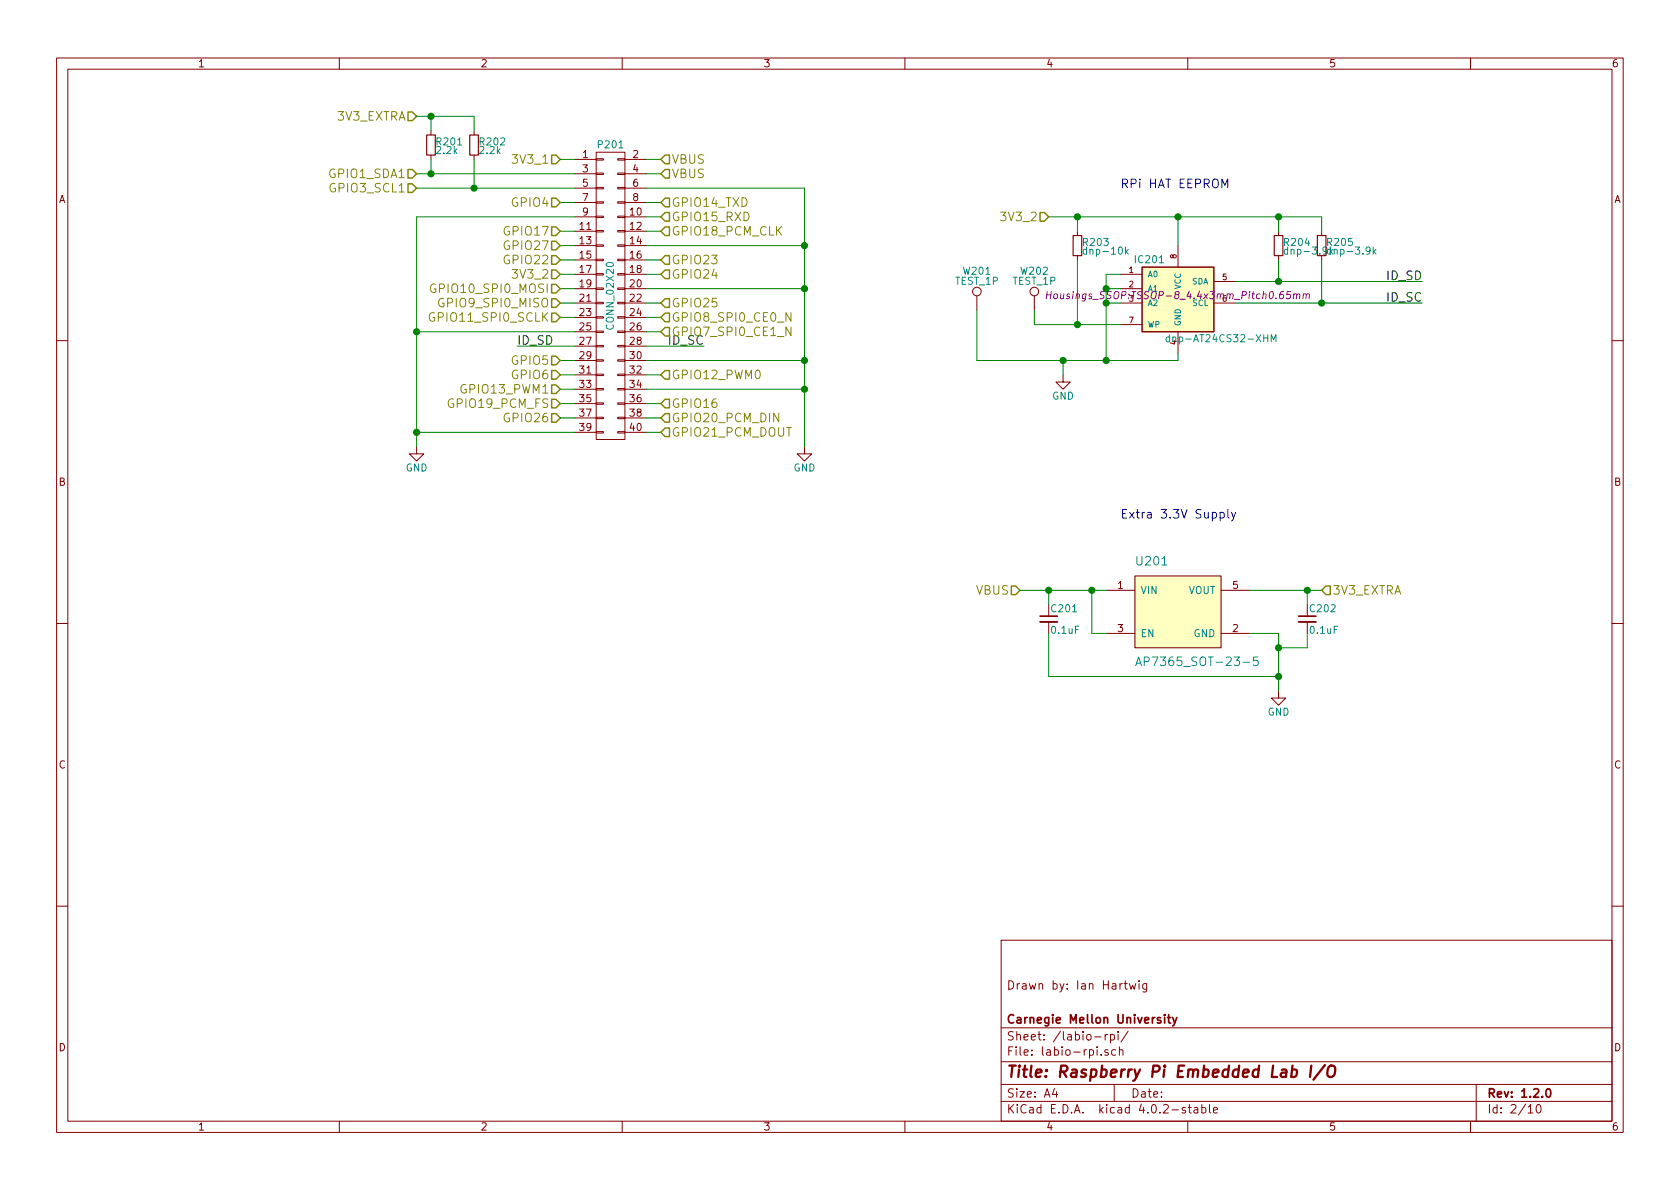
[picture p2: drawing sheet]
<svg xmlns="http://www.w3.org/2000/svg" width="297mm" height="210mm" viewBox="0 0 297 210" stroke-linecap="round" stroke-linejoin="round" font-family="sans-serif">
<g fill="none" stroke="#840000" stroke-width=".18">
<path d="M10 10.3h277v189.9h-277zM12 12.2h273v186.1h-273zM60 10.3v1.9M110 10.3v1.9M160 10.3v1.9M210 10.3v1.9M260 10.3v1.9M76.2 23.1v.8M76.2 27.4v.8M83.8 23.1v.8M83.8 27.4v.8M101.6 28.2h3.8"/>
<path d="M101.6 30.7h3.8M101.6 33.3h3.8M101.6 35.8h3.8M101.6 38.3h3.8M105.4 38.2h1.3v.3h-1.3zM105.4 35.7h1.3v.2h-1.3zM105.4 33.1h1.3v.3h-1.3zM105.4 30.6h1.3v.3h-1.3zM105.4 28.1h1.3v.2h-1.3zM105.4 26.9h5.1v50.8h-5.1zM109.2 38.2h1.3v.3h-1.3zM109.2 35.7h1.3v.2h-1.3z"/>
<path d="M109.2 33.1h1.3v.3h-1.3zM109.2 30.6h1.3v.3h-1.3zM109.2 28.1h1.3v.2h-1.3zM110.5 28.2h3.8M110.5 30.7h3.8M110.5 33.3h3.8M110.5 35.8h3.8M110.5 38.3h3.8M101.6 51h3.8M101.6 40.9h3.8M101.6 53.6h3.8M101.6 43.4h3.8"/>
<path d="M101.6 56.1h3.8M101.6 46h3.8M101.6 58.7h3.8M101.6 48.5h3.8M105.4 58.5h1.3v.3h-1.3zM105.4 56h1.3v.3h-1.3zM105.4 53.5h1.3v.2h-1.3zM105.4 50.9h1.3v.3h-1.3zM105.4 48.4h1.3v.2h-1.3zM105.4 45.8h1.3v.3h-1.3zM105.4 43.3h1.3v.3h-1.3zM105.4 40.8h1.3v.2h-1.3z"/>
<path d="M109.2 58.5h1.3v.3h-1.3zM109.2 56h1.3v.3h-1.3zM109.2 53.5h1.3v.2h-1.3zM109.2 50.9h1.3v.3h-1.3zM109.2 48.4h1.3v.2h-1.3zM109.2 45.8h1.3v.3h-1.3zM109.2 43.3h1.3v.3h-1.3zM109.2 40.8h1.3v.2h-1.3zM110.5 51h3.8M110.5 40.9h3.8M110.5 53.6h3.8M110.5 43.4h3.8"/>
<path d="M110.5 56.1h3.8M110.5 46h3.8M110.5 58.7h3.8M110.5 48.5h3.8M172.7 52.3v2.6M182.9 52.3v2.6M190.5 40.9v.8M190.5 45.2v.8M198.1 51h3.8M198.1 53.6h3.8M198.1 48.5h3.8M198.1 57.4h3.8"/>
<path d="M208.3 43.4v3.8M208.3 58.7v3.8M214.6 53.6h3.8M214.6 49.8h3.8M226.1 40.9v.8M226.1 45.2v.8M233.7 40.9v.8M10 60.2h2M73.7 79v1.3h1.2l-1.2 1.2-1.3-1.2h1.3M101.6 63.7h3.8M101.6 76.4h3.8M101.6 66.3h3.8"/>
<path d="M101.6 68.8h3.8M101.6 71.4h3.8M101.6 61.2h3.8M101.6 73.9h3.8M105.4 76.3h1.3v.3h-1.3zM105.4 73.8h1.3v.2h-1.3zM105.4 71.2h1.3v.3h-1.3zM105.4 68.7h1.3v.3h-1.3zM105.4 66.2h1.3v.2h-1.3zM105.4 63.6h1.3v.3h-1.3zM105.4 61.1h1.3v.2h-1.3zM109.2 76.3h1.3v.3h-1.3z"/>
<path d="M109.2 73.8h1.3v.2h-1.3zM109.2 71.2h1.3v.3h-1.3zM109.2 68.7h1.3v.3h-1.3zM109.2 66.2h1.3v.2h-1.3zM109.2 63.6h1.3v.3h-1.3zM109.2 61.1h1.3v.2h-1.3zM110.5 63.7h3.8M110.5 76.4h3.8M110.5 66.3h3.8M110.5 68.8h3.8M110.5 71.4h3.8M110.5 61.2h3.8"/>
<path d="M110.5 73.9h3.8M142.2 79v1.3h1.3l-1.3 1.2-1.2-1.2h1.2M188 66.3v1.3h1.2l-1.2 1.2-1.3-1.2h1.3M285 60.2h2M10 110.3h2M185.4 106.9v1.9M185.4 110v2M195.6 104.4h5.1M195.6 112h5.1M200.7 101.8h15.2v12.7h-15.2zM215.9 104.4h5.1M215.9 112h5.1"/>
<path d="M231.1 106.9v1.9M231.1 110v2M285 110.3h2M226.1 122.2v1.2h1.2l-1.2 1.3-1.3-1.3h1.3M10 160.2h2M177 166.3h108v32h-108zM198.8 173.9h.5M199 173.4v1.3l.3 .2M199.7 173.9l.3 1 .3-.7 .2 .7 .3-1M201.4 173.4v.2M201.4 173.9v1M202.7 173.9v1.4l-.2 .1h-.4"/>
<path d="M202.7 174l-.4-.1-.3 .3 .1 .6 .2 .1 .4-.1M285 160.2h2M60 198.3v1.9M110 198.3v1.9M160 198.3v1.9M177 194.8h108M177 191.8h108M177 187.8h108M177 181.8h108M186.4 192.5l-.3 1h.9M186.8 193v1M193.5 183.4h1.2"/>
<path d="M194.7 186.5v.1M195.4 182.9v1M195.8 182.9l-.4 .3M195.9 185.7a.37 .37 0 0 0-.6 .1l.1 .2 .5 .2 .1 .1-.2 .3-.5-.1M196.3 183l.5-.1 .3 .3-.2 .6h-.6M196.3 182.9v1.5M197 191.8v3M197.3 185.7l-.5-.1-.3 .3 .1 .6 .2 .1 .5-.1M197.7 182.4v.2M197.7 182.9v1M197.9 185.7l.2-.1 .4 .1 .1 .9M197.9 185.1v1.5"/>
<path d="M199.5 182.3l-1.3 2M209.6 195.9a.37 .37 0 0 0-.6 .1l.1 .3 .5 .1 .1 .1-.3 .3-.4-.1M210 198.3v1.9M210.1 195.8h.5M210.3 195.3v1.3l.3 .2M211.2 195.9h.5l.1 .9M211.8 196.2l-.5 .1-.2 .2 .2 .3 .5-.1M212.5 195.9l.4-.1 .3 .3-.1 .6h-.6M212.5 195.3v1.5M213.8 195.3v1.3l.2 .2M214.6 196.3l.7-.1-.1-.3-.4-.1-.2 .2v.7h.6M260 198.3v1.9"/>
<path d="M261 191.8v6.5M270.2 195.8l.4-.5v1.5M270.2 196.8h.8M271.8 195.5l.2-.2a.81 .81 0 0 1 .5 .6 .81 .81 0 0 1-.2 .8l-.2 .1a.79 .79 0 0 1-.3-1.3z"/>
<circle cx="172.7" cy="51.6" r=".76"/>
<circle cx="182.9" cy="51.6" r=".76"/>
</g>
<path d="M183.9 109h3M229.6 109h3.1M205.9 179.4v.2M205.9 179.9v1M206.4 179.9h.6M206.6 179.4v1.3l.4 .2M207.3 179.9l.4 1M208.1 179.9l-.5 1.4-.3 .1M273.5 192.7l.2-.2a.81 .81 0 0 1 .6 .6 .81 .81 0 0 1-.3 .8l-.2 .1a.79 .79 0 0 1-.3-1.3z" fill="none" stroke="#840000" stroke-width=".3"/>
<path d="M228.4 189.2a.65 .65 0 0 1 .9 .1l-.1 1a.67 .67 0 0 1-.9 0M231.9 188.4l-.3 2M234.3 188.3l-2.1 2.6M234.9 188.7a.66 .66 0 0 1 1.1 0 1.43 1.43 0 0 1-.5 1.7l-.6-.1a1.49 1.49 0 0 1 0-1.6z" fill="none" stroke="#840000" stroke-width=".41"/>
<g fill="none" stroke="#008400" stroke-width=".18">
<path d="M73.7 30.7h27.9M73.7 33.3h27.9M73.7 20.6h10.1v2.5M76.2 20.6v2.5M76.2 28.2v2.5M83.8 28.2v5.1M99.1 28.2h2.5M99.1 35.8h2.5M101.6 38.3h-27.9v40.7M114.3 28.2h2.5M114.3 30.7h2.5M114.3 33.3h27.9v45.7"/>
<path d="M114.3 35.8h2.5M114.3 38.3h2.5M185.4 38.3h48.3v2.6M190.5 38.3v2.6M208.3 38.3v5.1M226.1 38.3v2.6M73.7 58.7h27.9M99.1 40.9h2.5M99.1 43.4h2.5M99.1 46h2.5M99.1 48.5h2.5M99.1 51h2.5"/>
<path d="M99.1 53.6h2.5M99.1 56.1h2.5M114.3 40.9h2.5M114.3 43.4h27.9M114.3 46h2.5M114.3 48.5h2.5M114.3 51h27.9M114.3 53.6h2.5M114.3 56.1h2.5M114.3 58.7h2.5M172.7 54.9v8.8h35.6v-1.2M182.9 54.9v2.5h15.2"/>
<path d="M190.5 46v11.4M198.1 48.5h-2.5v15.2M218.4 53.6h33.1M218.4 49.8h33.1M226.1 46v3.8M233.7 46v7.6M73.7 76.4h27.9M91.4 61.2h10.2M99.1 63.7h2.5M99.1 66.3h2.5M99.1 68.8h2.5M99.1 71.4h2.5"/>
<path d="M99.1 73.9h2.5M114.3 63.7h27.9M114.3 66.3h2.5M114.3 68.8h27.9M114.3 71.4h2.5M114.3 73.9h2.5M114.3 76.4h2.5M114.3 61.2h10.2M188 63.7v2.6M180.3 104.4h15.3M185.4 104.4v2.5M185.4 112v7.6h40.7"/>
<path d="M193 104.4v7.6h2.6M221 112h5.1v10.2M221 104.4h12.7M231.1 104.4v2.5M231.1 112v2.5h-5"/>
</g>
<g fill="none" stroke="#848400" stroke-width=".25">
<path d="M72.1 19.8h.8l.8 .8-.8 .7h-.8zM72.1 30h.8l.8 .7-.8 .8h-.8zM72.1 32.5h.8l.8 .8-.8 .7h-.8zM97.5 27.4h.8l.8 .8-.8 .8h-.8zM97.5 35h.8l.8 .8-.8 .8h-.8zM116.8 30.7l.8-.7h.8v1.5h-.8zM117.6 27.4h.8v1.6h-.8l-.8-.8zM117.6 35h.8v1.6h-.8l-.8-.8zM117.6 37.6h.8v1.5h-.8l-.8-.8zM183.9 37.6h.8l.7 .7-.7 .8h-.8zM97.5 40.1h.8l.8 .8-.8 .8h-.8zM97.5 42.7h.8l.8 .7-.8 .8h-.8z"/>
<path d="M97.5 45.2h.8l.8 .8-.8 .7h-.8zM97.5 50.3h.8l.8 .7-.8 .8h-.8zM97.5 52.8h.8l.8 .8-.8 .8h-.8zM97.5 47.7h.8l.8 .8-.8 .8h-.8zM97.5 55.4h.8l.8 .7-.8 .8h-.8zM116.8 48.5l.8-.8h.8v1.6h-.8zM117.6 40.1h.8v1.6h-.8l-.8-.8zM117.6 45.2h.8v1.5h-.8l-.8-.7zM117.6 52.8h.8v1.6h-.8l-.8-.8zM117.6 55.4h.8v1.5h-.8l-.8-.8zM117.6 57.9h.8v1.5h-.8l-.8-.7zM97.5 63h.8l.8 .7-.8 .8h-.8z"/>
<path d="M97.5 65.5h.8l.8 .8-.8 .8h-.8zM97.5 68.1h.8l.8 .7-.8 .8h-.8zM97.5 70.6h.8l.8 .8-.8 .7h-.8zM97.5 73.1h.8l.8 .8-.8 .8h-.8zM116.8 66.3l.8-.8h.8v1.6h-.8zM116.8 71.4l.8-.8h.8v1.5h-.8zM117.6 73.1h.8v1.6h-.8l-.8-.8zM117.6 75.7h.8v1.5h-.8l-.8-.8zM178.8 103.6h.8l.7 .8-.7 .8h-.8zM234.4 103.6h.8v1.6h-.8l-.7-.8z"/>
</g>
<path d="M76.8 55.4a.71 .71 0 0 0-.9 .7 .71 .71 0 0 0 .9 .6l.1-.5h-.3M77 50.3a.71 .71 0 0 0-.9 .7 .71 .71 0 0 0 .9 .7l.1-.6h-.3M78.4 52.8a.71 .71 0 0 0-.9 .7 .71 .71 0 0 0 .9 .7l.1-.6h-.3M139.9 55.3v1.5l-.9-1.5v1.5M139.9 57.8v1.6l-.9-1.6v1.6" fill="none" stroke="#848400" stroke-width=".18"/>
<g fill="#008400" stroke="#008400" stroke-width=".25">
<circle cx="73.7" cy="76.4" r=".51"/>
<circle cx="73.7" cy="58.7" r=".51"/>
<circle cx="142.2" cy="68.8" r=".51"/>
<circle cx="142.2" cy="63.7" r=".51"/>
<circle cx="142.2" cy="51" r=".51"/>
<circle cx="142.2" cy="43.4" r=".51"/>
<circle cx="195.6" cy="63.7" r=".51"/>
<circle cx="195.6" cy="53.6" r=".51"/>
<circle cx="195.6" cy="51" r=".51"/>
<circle cx="226.1" cy="49.8" r=".51"/>
<circle cx="233.7" cy="53.6" r=".51"/>
<circle cx="190.5" cy="38.3" r=".51"/>
<circle cx="208.3" cy="38.3" r=".51"/>
<circle cx="226.1" cy="38.3" r=".51"/>
<circle cx="190.5" cy="57.4" r=".51"/>
<circle cx="188" cy="63.7" r=".51"/>
<circle cx="76.2" cy="30.7" r=".51"/>
<circle cx="83.8" cy="33.3" r=".51"/>
<circle cx="185.4" cy="104.4" r=".51"/>
<circle cx="193" cy="104.4" r=".51"/>
<circle cx="226.1" cy="119.6" r=".51"/>
<circle cx="226.1" cy="114.5" r=".51"/>
<circle cx="231.1" cy="104.4" r=".51"/>
<circle cx="76.2" cy="20.6" r=".51"/>
</g>
<g fill="#ffffc2" stroke="#ffffc2" stroke-width=".18">
<path d="M201.9 47.2h12.7v11.5h-12.7z"/>
<path d="M200.7 101.8h15.2v12.7h-15.2z"/>
</g>
<path d="M201.9 47.2h12.7v11.5h-12.7z" fill="none" stroke="#840000" stroke-width=".25"/>
<g fill="none" stroke="#008484" stroke-width=".18">
<path d="M192.1 44.2l-.4-.1-.2 .2 .1 .6h.5M199.1 44.5l.4 .5M199.5 44.1l-.5 .5M206.8 59.7l-.4-.1-.2 .2 .1 .6h.5M206.8 59.2v1.2M227.7 44.2l-.4-.1-.2 .2 .1 .6h.5M235.3 44.2l-.4-.1-.2 .2 .1 .6h.5M242.9 44.5l.4 .5M243.3 44.1l-.5 .5M224.8 60.4v-1.2l.4 .9 .4-.9v1.2M200.8 117.7l.5-1.5 .5 1.5M200.9 117.3h.8"/>
<path d="M222.4 116.2h-.7l-.1 .7 .2-.1h.5l.2 .2v.4l-.3 .3h-.4l-.2-.2"/>
</g>
<path d="M185.1 52.1h.7M185.2 51.6l-.2 1.2M185.9 51.6l-.2 1.2M186.5 52h.3l.2 .2v.4l-.3 .2-.4-.1v-.5zM228.8 52.1l.2-.1h.2v.8M228.8 52l-.1 .8M229.3 52.1l.2-.1h.2l.1 .1-.1 .7M230.5 52.1l.2-.1h.2v.8M230.5 52l-.1 .8M231 52.1l.2-.1h.2l.1 .1-.1 .7" fill="none" stroke="#840084" stroke-width=".18"/>
<path d="M75.4 23.9h1.6v3.5h-1.6zM83.1 23.9h1.5v3.5h-1.5zM189.7 41.7h1.6v3.5h-1.6zM225.3 41.7h1.5v3.5h-1.5zM232.9 41.7h1.5v3.5h-1.5z" fill="none" stroke="#840000" stroke-width=".2"/>
<path d="M216.1 33.2v-1.5l.5 1.1 .5-1.1v1.5M215.7 90.7a.48 .48 0 0 1 .7 0v.8a.48 .48 0 0 1-.7 0M217.1 90.1v1.3l.2 .2M217.8 90.6l.3 1M218.5 90.6l-.5 1.4-.2 .1" fill="none" stroke="#0000c2" stroke-width=".18"/>
<path d="M183.9 110h3M229.6 110h3.1" fill="none" stroke="#840000" stroke-width=".33"/>
<text font-size="2.8" fill="#840000" x="178" y="190.5">Title: Raspberry Pi Embedded Lab I/O</text>
<g font-size="2.1" fill="#848400">
<text x="59.6" y="21.3">3V3_EXTRA</text>
<text x="91" y="29">3V3_1</text>
<text x="118.8" y="29">VBUS</text>
<text x="58.4" y="31.5">GPIO1_SDA1</text>
<text x="58.6" y="34">GPIO3_SCL1</text>
<text x="118.8" y="31.5">VBUS</text>
<text x="89.5" y="41.7">GPIO17</text>
<text x="90.7" y="36.6">GPIO4</text>
<text x="118.8" y="36.6">GPIO14_TXD</text>
<text x="118.8" y="39.1">GPIO15_RXD</text>
<text x="118.8" y="41.7">GPIO18_PCM_CLK</text>
<text x="177.3" y="39.1">3V3_2</text>
<text x="89.5" y="44.2">GPIO27</text>
<text x="89.5" y="46.7">GPIO22</text>
<text x="118.8" y="46.7">GPIO23</text>
<text x="77.1" y="51.8">GPIO10_SPI0_MOSI</text>
<text x="91" y="49.3">3V3_2</text>
<text x="118.8" y="49.3">GPIO24</text>
<text x="76.7" y="56.9">GPIO11_SPI0_SCLK</text>
<text x="78.3" y="54.4">GPIO9_SPI0_MISO</text>
<text x="118.8" y="54.4">GPIO25</text>
<text x="118.8" y="56.9">GPIO8_SPI0_CE0_N</text>
<text x="118.8" y="59.4">GPIO7_SPI0_CE1_N</text>
<text x="90.7" y="64.5">GPIO5</text>
<text x="81.9" y="69.6">GPIO13_PWM1</text>
<text x="90.7" y="67.1">GPIO6</text>
<text x="118.8" y="67.1">GPIO12_PWM0</text>
<text x="79.7" y="72.1">GPIO19_PCM_FS</text>
<text x="89.5" y="74.7">GPIO26</text>
<text x="118.8" y="72.1">GPIO16</text>
<text x="118.8" y="74.7">GPIO20_PCM_DIN</text>
<text x="118.8" y="77.2">GPIO21_PCM_DOUT</text>
<text x="172.5" y="105.2">VBUS</text>
<text x="235.6" y="105.2">3V3_EXTRA</text>
</g>
<g font-size="2.1" fill="#0000c2">
<text x="198.1" y="33.3">RPi HAT EEPROM</text>
<text x="198.1" y="91.7">Extra 3.3V Supply</text>
</g>
<g font-size="2.1">
<text x="245.2" y="49.5">ID_SD</text>
<text x="245.2" y="53.3">ID_SC</text>
<text x="91.4" y="61">ID_SD</text>
<text x="118.2" y="61">ID_SC</text>
</g>
<g font-size="2.1" fill="#008484">
<text x="201.1" y="100">U201</text>
<text x="202.6" y="117.8">AP7365_SOT-23-5</text>
</g>
<g font-size="2.1" fill="#840000">
<text x="178" y="175">Drawn by: Ian Hartwig</text>
<text x="178" y="184">Sheet: /labio-rpi/</text>
<text x="178" y="181">Carnegie Mellon University</text>
<text x="178" y="186.7">File: labio-rpi.sch</text>
<text x="178" y="196.9">KiCad E.D.A. kicad 4.0.2-stable</text>
<text x="178" y="194.1">Size: A4</text>
<text x="200" y="194.1">Date:</text>
<text x="263" y="194.1">Rev: 1.2.0</text>
<text x="263" y="196.9">Id: 2/10</text>
</g>
<g font-size="1.8" fill="#840000">
<text x="35" y="11.9">1</text>
<text x="85" y="11.9">2</text>
<text x="135" y="11.9">3</text>
<text x="185" y="11.9">4</text>
<text x="235" y="11.9">5</text>
<text x="285" y="11.9">6</text>
<text x="103" y="27.9">1</text>
<text x="111.9" y="27.9">2</text>
<text x="10.4" y="35.9">A</text>
<text x="103" y="30.5">3</text>
<text x="103" y="33">5</text>
<text x="103" y="35.6">7</text>
<text x="111.9" y="30.5">4</text>
<text x="111.9" y="33">6</text>
<text x="111.9" y="35.6">8</text>
<text x="285.4" y="35.9">A</text>
<text x="102.5" y="40.6">11</text>
<text x="103" y="38.1">9</text>
<text x="111.4" y="38.1">10</text>
<text x="111.4" y="40.6">12</text>
<text x="102.5" y="43.2">13</text>
<text x="102.5" y="45.7">15</text>
<text x="111.4" y="43.2">14</text>
<text x="111.4" y="45.7">16</text>
<text x="227.7" y="45">dnp-3.9k</text>
<text x="102.5" y="53.3">21</text>
<text x="102.5" y="48.3">17</text>
<text x="102.5" y="50.8">19</text>
<text x="111.4" y="50.8">20</text>
<text x="111.4" y="53.3">22</text>
<text x="111.4" y="48.3">18</text>
<text x="102.5" y="55.9">23</text>
<text x="102.5" y="58.4">25</text>
<text x="111.4" y="55.9">24</text>
<text x="111.4" y="58.4">26</text>
<text x="102.5" y="61">27</text>
<text x="102.5" y="63.5">29</text>
<text x="111.4" y="63.5">30</text>
<text x="111.4" y="61">28</text>
<text x="102.5" y="66">31</text>
<text x="102.5" y="68.6">33</text>
<text x="102.5" y="71.1">35</text>
<text x="111.4" y="66">32</text>
<text x="111.4" y="68.6">34</text>
<text x="111.4" y="71.1">36</text>
<text x="102.5" y="73.7">37</text>
<text x="102.5" y="76.2">39</text>
<text x="111.4" y="76.2">40</text>
<text x="111.4" y="73.7">38</text>
<text x="10.4" y="85.9">B</text>
<text x="285.4" y="85.9">B</text>
<text x="197.6" y="104.1">1</text>
<text x="218" y="104.1">5</text>
<text x="197.6" y="111.8">3</text>
<text x="218" y="111.8">2</text>
<text x="10.4" y="135.9">C</text>
<text x="285.4" y="135.9">C</text>
<text x="10.4" y="185.9">D</text>
<text x="285.4" y="185.9">D</text>
<text x="35" y="199.9">1</text>
<text x="85" y="199.9">2</text>
<text x="135" y="199.9">3</text>
<text x="185" y="199.9">4</text>
<text x="235" y="199.9">5</text>
<text x="285" y="199.9">6</text>
</g>
<g font-size="1.8" fill="#008484">
<text x="77.3" y="27.2">2.2k</text>
<text x="77.3" y="25.7">R201</text>
<text x="84.9" y="27.2">2.2k</text>
<text x="84.9" y="25.7">R202</text>
<text x="105.9" y="26.2">P201</text>
<text x="191.6" y="43.5">R203</text>
<text x="192.1" y="45">dnp-10k</text>
<text x="200.8" y="46.5">IC201</text>
<text x="227.2" y="43.5">R204</text>
<text x="234.8" y="43.5">R205</text>
<text x="235.3" y="45">dnp-3.9k</text>
<text x="168.9" y="50.3">TEST_1P</text>
<text x="170.4" y="48.6">W201</text>
<text x="179" y="50.3">TEST_1P</text>
<text x="180.6" y="48.6">W202</text>
<text x="108.5" y="58" transform="rotate(-90 108.5 58)">CONN_02X20</text>
<text x="207.4" y="60.5">dnp-AT24CS32-XHM</text>
<text x="186" y="70.7">GND</text>
<text x="71.7" y="83.4">GND</text>
<text x="140.3" y="83.4">GND</text>
<text x="201.7" y="105">VIN</text>
<text x="210" y="105">VOUT</text>
<text x="186" y="112.1">0.1uF</text>
<text x="186" y="108.2">C201</text>
<text x="201.7" y="112.6">EN</text>
<text x="210.9" y="112.6">GND</text>
<text x="231.7" y="112.1">0.1uF</text>
<text x="231.7" y="108.2">C202</text>
<text x="224.1" y="126.5">GND</text>
</g>
<text font-size="1.8" fill="#008400" x="187" y="52.9">Housings_SSOP:TSSOP-8_4.4x3mm_Pitch0.65mm</text>
<g font-size="1.4" fill="#840000">
<text x="208" y="45.7" transform="rotate(-90 208 45.7)">8</text>
<text x="199.6" y="48.3">1</text>
<text x="199.6" y="50.8">2</text>
<text x="216.2" y="49.5">5</text>
<text x="199.6" y="57.1">7</text>
<text x="208" y="61" transform="rotate(-90 208 61)">4</text>
</g>
<g font-size="1.4" fill="#840084">
<text x="199.6" y="53.3">3</text>
<text x="216.2" y="53.3">6</text>
<text x="210.8" y="54.1">SCL</text>
</g>
<g font-size="1.4" fill="#008484">
<text x="202.9" y="49">A0</text>
<text x="202.9" y="51.6">A1</text>
<text x="208.8" y="51.3" transform="rotate(-90 208.8 51.3)">VCC</text>
<text x="210.6" y="50.3">SDA</text>
<text x="202.9" y="54.1">A2</text>
<text x="202.9" y="57.9">WP</text>
<text x="208.8" y="57.7" transform="rotate(-90 208.8 57.7)">GND</text>
</g>
</svg>
